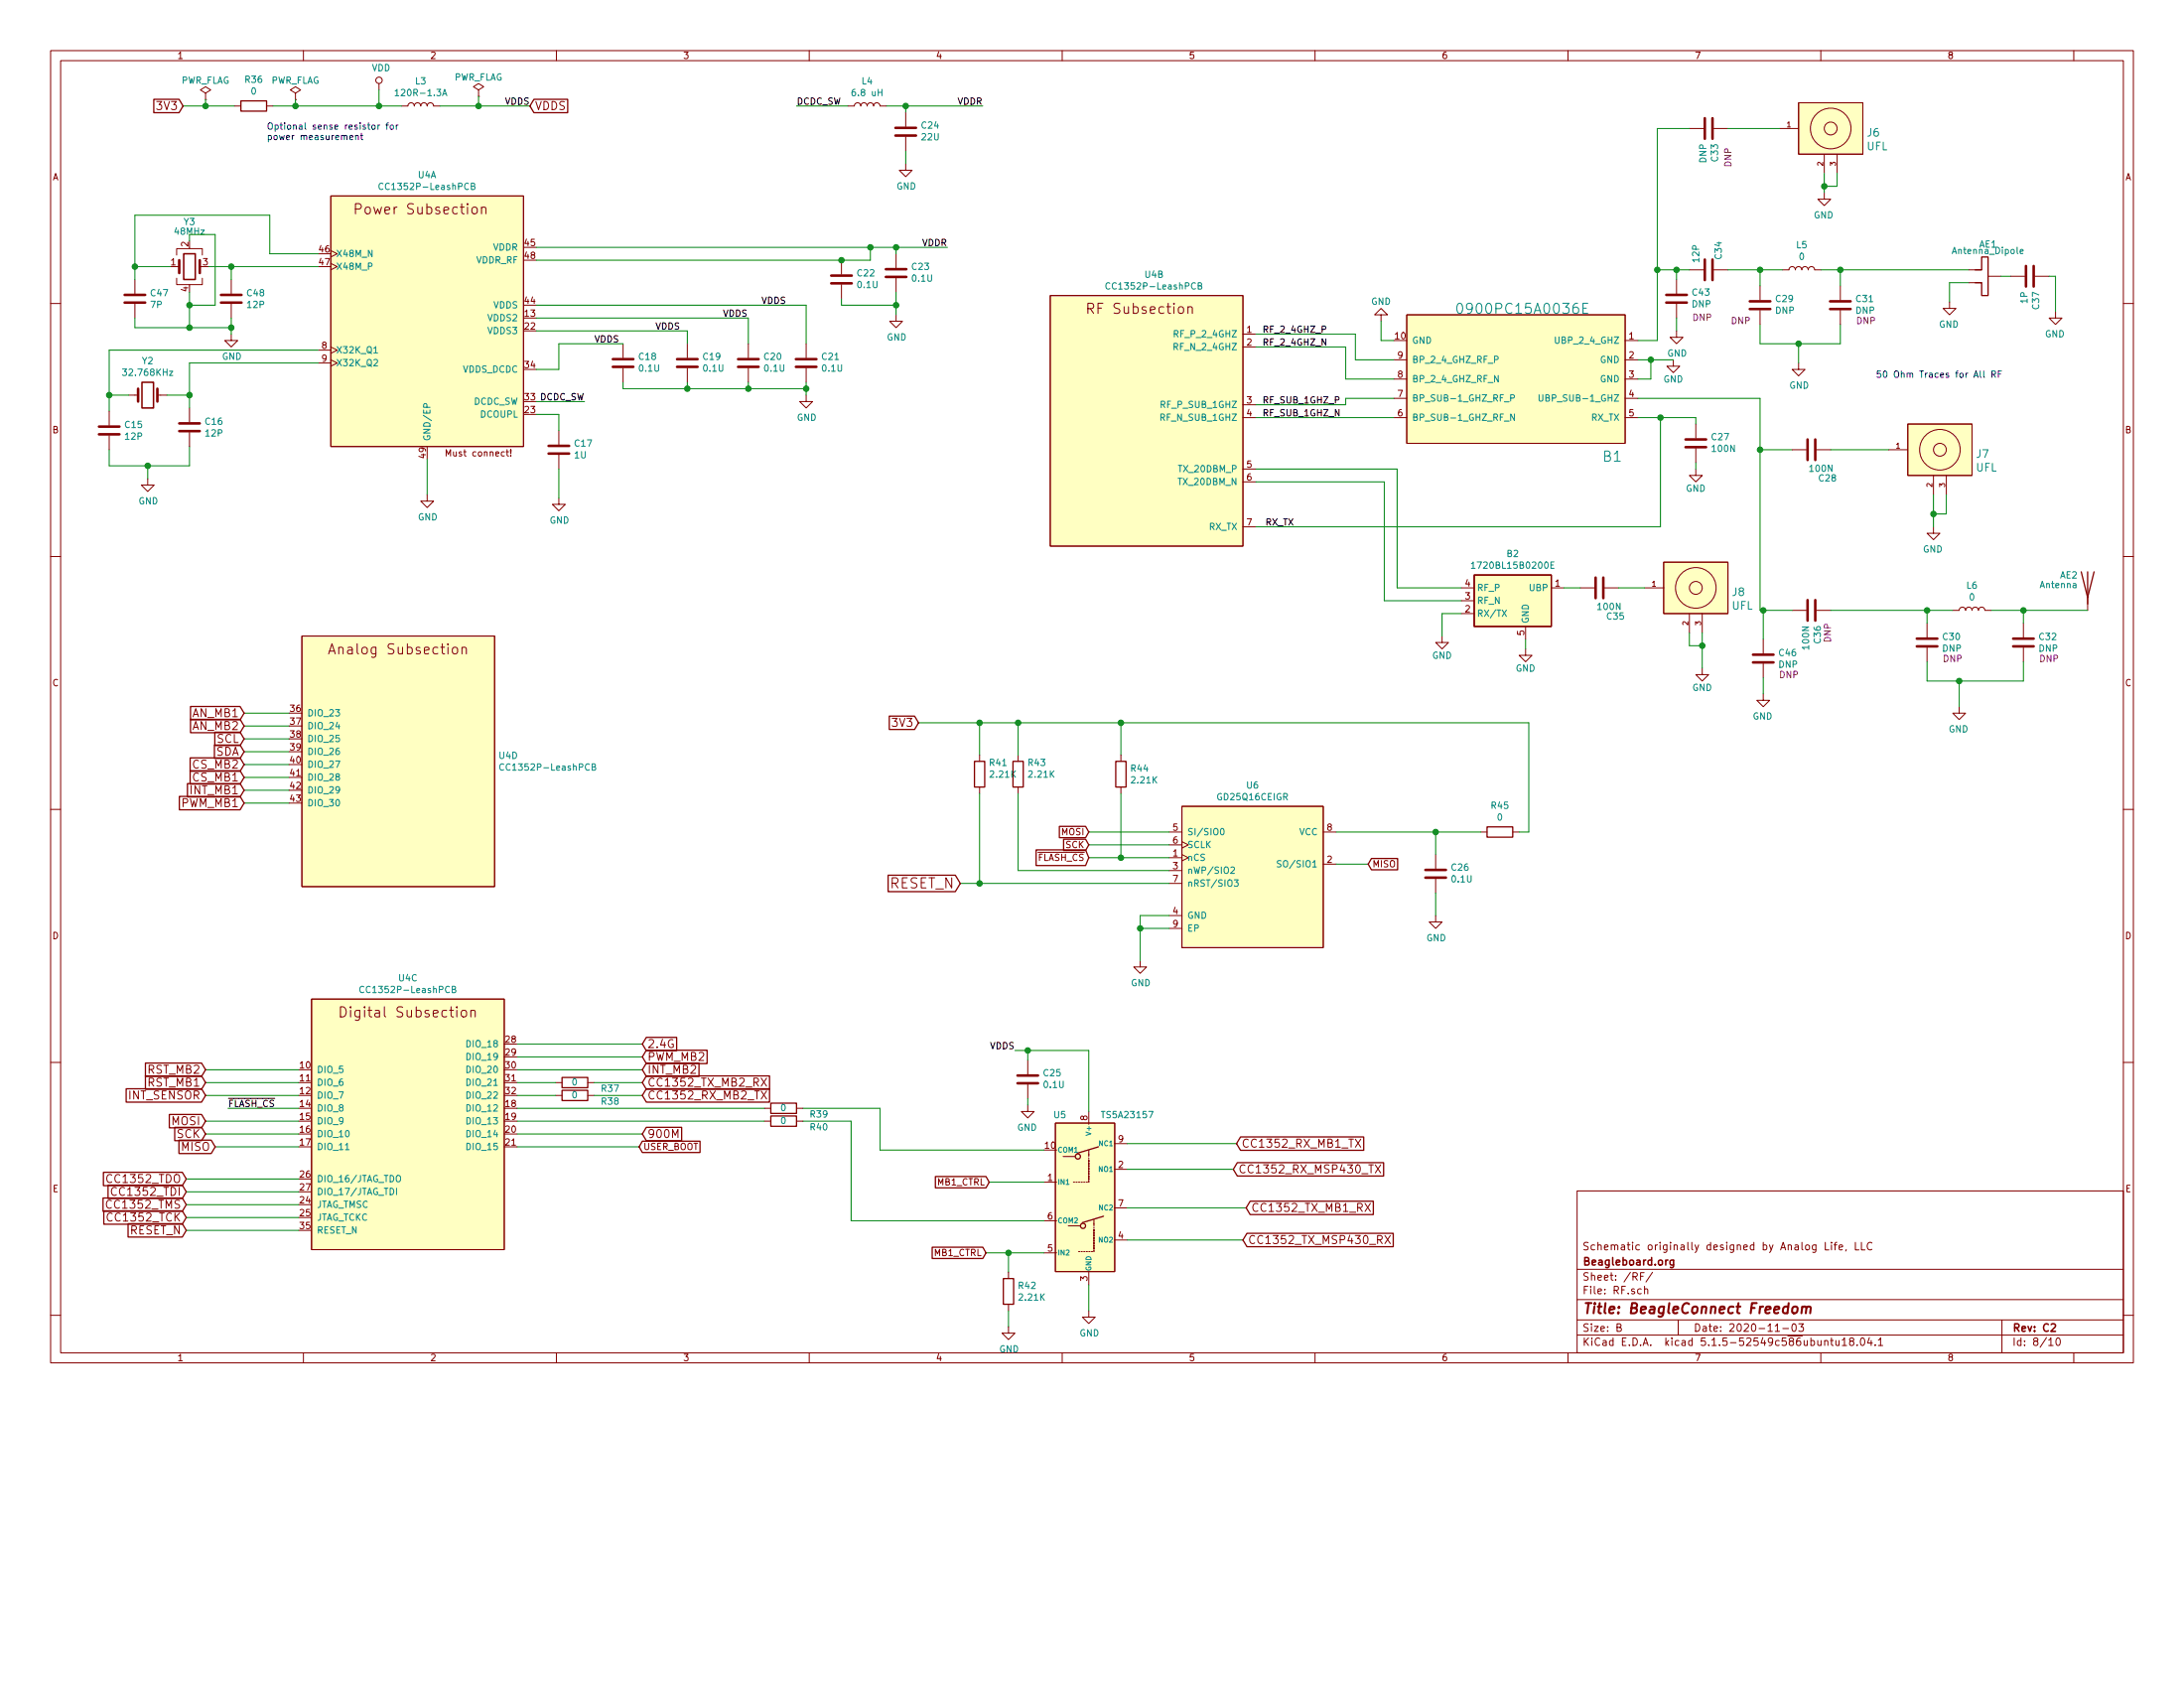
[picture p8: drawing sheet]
<svg xmlns="http://www.w3.org/2000/svg" width="279mm" height="216mm" viewBox="0 0 279 216" stroke-linecap="round" stroke-linejoin="round" font-family="sans-serif">
<g fill="none" stroke="#840000" stroke-width=".13">
<path d="M6.5 6.5h266.4v167.8h-266.4zM7.8 7.8h263.8v165.2h-263.8zM26.3 11.9l.7-.4-.7-.4-.7 .4 .7 .4v.8M26.3 12.7h.1M30 13.6h.8M34.1 13.6h.8M37.8 11.9l.7-.4-.7-.4-.7 .4 .7 .4v.8M37.8 12.7h.1M38.8 6.5v1.3M48.5 10.7v.8M51.4 13.6l.8-.1a.41 .41 0 0 1 .4-.4 .41 .41 0 0 1 .4 .5v-.1a.41 .41 0 0 1 .4-.4 .41 .41 0 0 1 .4 .5v-.1a.41 .41 0 0 1 .5-.4 .41 .41 0 0 1 .3 .5v-.1a.41 .41 0 0 1 .5-.4 .41 .41 0 0 1 .4 .5h.8M61.2 11.5l.7-.4-.7-.4-.6 .4 .6 .4v.8"/>
<path d="M61.2 12.3h.1M71.2 6.5v1.3M103.5 6.5v1.3M108.5 13.6l.8-.1a.41 .41 0 0 1 .4-.4 .41 .41 0 0 1 .4 .5v-.1a.41 .41 0 0 1 .4-.4 .41 .41 0 0 1 .4 .5v-.1a.41 .41 0 0 1 .5-.4 .41 .41 0 0 1 .4 .5v-.1a.41 .41 0 0 1 .4-.4 .41 .41 0 0 1 .4 .5h.8M115.9 14.4v1.8M115.9 17.5v1.8M135.9 6.5v1.3M168.2 6.5v1.3M200.6 6.5v1.3M216.1 16.4h1.8M219.2 16.4h1.9M227.6 16.4h2.5"/>
<path d="M230.1 13.1h8.2v6.6h-8.2zM232.9 6.5v1.3M233.4 19.7v2.5M235 19.7v2.5M265.3 6.5v1.3M6.5 38.8h1.3M17.3 35.7v1.9M17.3 38.9v1.8M22.6 35.6v.8h3.3v-.8M22.6 32.6v-.8h3.3v.8M22.6 34.1h.3M25.6 34.1h.3"/>
<path d="M29.6 35.7v1.9M29.6 38.9v1.8M42.3 25.1h24.7v32h-24.7zM42.3 32l.8 .5-.8 .4M42.3 33.7l.8 .4-.8 .4M45.5 26.7h.5a.36 .36 0 0 0 .2-.3 .36 .36 0 0 0-.2-.4h-.5v1.3M61.6 26.6l.1-.1a.32 .32 0 0 1 .5 .2v.6M61.6 26.5v.8M107.7 33.3v1.8M107.7 36.4v1.8M114.6 32.5v1.8M114.6 35.6v1.8"/>
<path d="M115.9 21v.8h.8l-.8 .8-.9-.8h.9M134.4 37.8h24.6v32.1h-24.6zM152 39.3l.2-.1 .3 .1v.8M152 39.2v.9M214.5 35.7v1.9M214.5 38.9v1.8M216.1 34.5h1.8M219.2 34.5h1.9M225.2 36.6v1.8M225.2 39.7v1.8M228 34.5h.9a.41 .41 0 0 1 .4-.4 .41 .41 0 0 1 .4 .4 .41 .41 0 0 1 .4-.4 .41 .41 0 0 1 .4 .4 .41 .41 0 0 1 .4-.4 .41 .41 0 0 1 .4 .4 .41 .41 0 0 1 .5-.4 .41 .41 0 0 1 .3 .4h.9M233.4 24.7v.8h-.8l.8 .8 .8-.8h-.8"/>
<path d="M235.4 36.6v1.8M235.4 39.7v1.8M249.4 38.6v.8h-.8l.8 .9 .8-.9h-.8M251.9 34.5h1.6M251.9 36.2h1.6M254.3 35.3h1.7M257.2 35.3h1.8M260.3 35.3h1.8M263 39.9v.8h-.9l.9 .8 .8-.8h-.8M271.6 38.8h1.3M14 52.6v1.8M14 55.7v1.8"/>
<path d="M16.4 50.5h1.3M20.1 50.5h1.3M24.2 52.2v1.8M24.2 55.3v1.8M29.6 42.7v.9h.8l-.8 .8-.8-.8h.8M40.7 44.8h1.6M40.7 46.4h1.6M42.3 44.4l.8 .4-.8 .4M42.3 46l.8 .4-.8 .4M64.8 57.8h.3M64.9 57.5v.7l.2 .1M65.3 58.2v.1"/>
<path d="M65.3 57.5v.5M71.5 55.1v1.8M71.5 58.2v1.8M79.7 44v1.8M79.7 47.1v1.8M87.9 44v1.8M87.9 47.1v1.8M95.7 44v1.8M95.7 47.1v1.8M103.1 50.5v.9h.9l-.9 .8-.8-.8h.8M103.1 44v1.8M103.1 47.1v1.8"/>
<path d="M114.6 40.3v.8h.9l-.9 .8-.8-.8h.8M159 53.4h1.7M159 42.7h1.7M159 44.4h1.7M159 51.8h1.7M159 60h1.7M176.7 40.3h.8l-.8-.9-.8 .9h.8v.8M178.3 46h1.7M178.3 48.5h1.7M178.3 50.9h1.7M178.3 53.4h1.7M180 40.3h27.9v16.4h-27.9z"/>
<path d="M207.9 43.6h1.6M207.9 46h1.6M207.9 48.5h1.6M207.9 50.9h1.6M207.9 53.4h1.6M214.1 46v.8h.8l-.8 .9-.9-.9h.9M214.5 42.3v.8h.8l-.8 .9-.8-.9h.8M216.9 60v.8h.9l-.9 .8-.8-.8h.8M216.9 54.2v1.8M216.9 57.4v1.8M229.3 57.5h1.8M230.1 46.4v.9h.8l-.8 .8-.8-.8h.8"/>
<path d="M232.4 57.5h1.8M241.6 57.5h2.5M244.1 54.2h8.2v6.6h-8.2zM6.5 71.2h1.3M18.9 61.2v.8h.8l-.8 .9-.8-.9h.8M54.6 63.3v.8h.9l-.9 .8-.8-.8h.8M71.5 63.7v.8h.8l-.8 .8-.8-.8h.8M159 61.6h1.7M159 67.4h1.7M187 75.2h1.6M187 78.5h1.6M187 76.8h1.6"/>
<path d="M198.5 75.2h1.6M202.2 75.2h1.8M205.3 75.2h1.8M210.4 75.2h2.4M212.8 71.9h8.3v6.6h-8.3zM216.1 78.5v2.4M217.8 78.5v2.4M229.3 78.1h1.8M232.4 78.1h1.8M246.5 79.7v1.8M247.4 67.4v.8h-.9l.9 .8 .8-.8h-.8M247.4 60.8v2.5"/>
<path d="M249 60.8v2.5M249.8 78.1l.8-.1a.41 .41 0 0 1 .5-.3 .41 .41 0 0 1 .4 .4v-.1a.41 .41 0 0 1 .4-.3 .41 .41 0 0 1 .4 .4v-.1a.41 .41 0 0 1 .4-.3 .41 .41 0 0 1 .4 .4v-.1a.41 .41 0 0 1 .4-.3 .41 .41 0 0 1 .4 .4h.8M258.9 79.7v1.8M267.1 76.4v1.7M271.6 71.2h1.3M38.6 81.4h24.7v32h-24.7zM42 83.6l.5-1.3 .4 1.3M42.2 83.3h.6M58 82.8h.1a.32 .32 0 0 1 .4 .2v.4a.35 .35 0 0 1-.3 .3 .35 .35 0 0 1-.3-.3v-.4zM59.1 82.9l.2-.1h.3l.1 .8M59.1 82.8v.8M125.3 96.6v.8"/>
<path d="M130.2 96.6v.8M143.4 96.6v.8M184.5 81.4v.8h.8l-.8 .8-.8-.8h.8M195.2 83v.8h.8l-.8 .8-.9-.8h.9M195.2 80.1v1.7M217.8 85.5v.8h.8l-.8 .8-.9-.8h.9M225.6 88.8v.8h-.8l.8 .8 .8-.8h-.8M225.6 81.8v1.8M225.6 84.9v1.8M246.5 82.8v1.8M250.6 90.4v.8h-.8l.8 .8 .9-.8h-.9M258.9 82.8v1.8"/>
<path d="M6.5 103.5h1.3M125.3 100.7v.8M130.2 100.7v.8M143.4 100.7v.8M149.6 109.7h1.6M149.6 111.3h1.6M149.6 117.1h1.6M149.6 106.4h1.6M149.6 108.1h1.6M149.6 113h1.6M149.6 118.7h1.6M151.2 103.1h18.1v18.1h-18.1z"/>
<path d="M151.2 109.3l.8 .4-.8 .4M151.2 107.7l.8 .4-.8 .4M169.3 110.5h1.6M169.3 106.4h1.6M183.7 117.1v.8h.8l-.8 .8-.9-.8h.9M183.7 109.3v1.8M183.7 112.4v1.8M189.4 106.4h.8M193.5 106.4h.8M271.6 103.5h1.3M6.5 135.9h1.3M39.9 127.8h24.6v32h-24.6z"/>
<path d="M43.6 128.8a.66 .66 0 0 1 .7 .6 .66 .66 0 0 1-.7 .7zM59.1 129.3l.1-.1a.35 .35 0 0 1 .5 .3v.3a.36 .36 0 0 1-.4 .3 .36 .36 0 0 1-.3-.3v-.3zM60.2 129.3h.1a.32 .32 0 0 1 .5 .1v.7M60.2 129.2v.9M71.1 138.5h.8M75.2 138.5h.8M97.4 139.5l.7 1.1M97.4 137.9l.7 1M98.1 139.5l-.7 1.1M98.1 137.9l-.7 1M131.5 135.6v1.8M131.5 138.7v1.8"/>
<path d="M145.9 122.9v.8h.8l-.8 .8-.9-.8h.9M271.6 135.9h1.3M14.2 153.6a.42 .42 0 0 0-.5 0 .42 .42 0 0 0-.1 .5 .39 .39 0 0 0 .2 .4 .39 .39 0 0 0 .4-.1M14.3 155.2a.42 .42 0 0 0-.5 0 .42 .42 0 0 0-.1 .5 .39 .39 0 0 0 .2 .4 .39 .39 0 0 0 .4 0M14.9 152a.42 .42 0 0 0-.5 0 .42 .42 0 0 0-.2 .5 .39 .39 0 0 0 .2 .3 .39 .39 0 0 0 .5 0M71.1 140.1h.8M75.2 140.1h.8M97.8 141.8h.8M97.8 143.4h.8M101.9 141.8h.8M101.9 143.4h.8M131.5 141.3v.9h-.8l.8 .8 .8-.8h-.8"/>
<path d="M133.5 151.2h1.7M133.5 156.1h1.7M135 143.6h7.6v19h-7.6zM136 147.9h1.5M136.7 156.8h1.4M137.3 151.2h.2M137.6 151.2h.2M138 151.2h.1M138.3 151.2h.2M138.6 151.2h.2M139 151.2h.1M139.3 142.2v1.6"/>
<path d="M139.3 147.1v.8M139.3 148.1v.1M139.3 148.4v.2M139.3 148.7v.2M139.3 149.1v.1M139.3 149.4v.2M139.3 149.7v.2M139.3 150.1v.1M139.3 150.4v.1M139.3 150.7v.2M139.3 151v.2M139.9 156v.8"/>
<path d="M139.9 157v.1M139.9 157.3v.2M139.9 157.6v.2M139.9 157.9v.2M139.9 158.3v.1M139.9 158.6v.2M139.9 158.9v.2M139.9 159.3v.1M139.9 159.6v.2M139.9 159.9v.2M142.6 149.6h1.6M142.6 158.6h1.6"/>
<path d="M142.6 154.5h1.6M142.6 146.3h1.6M173.4 145.7l.7 1M174.1 145.7l-.7 1M174.6 153.9l.7 1.1M175.3 153.9l-.7 1.1M175.9 149l.7 1M176.6 149l-.7 1M177.2 158l.7 1.1M177.9 158l-.7 1.1M201.8 152.3h69.8v20.7h-69.8zM233.5 158.9v1h.5"/>
<path d="M234.3 158.9v.1M234.3 159.2v.7M234.6 159.2h.4M235 158.9l-.2 .1v.9M235.3 159.6l.4-.1v-.2l-.3-.1-.1 .2v.4h.4M236.2 159.8l-.1 .2M237.4 158.9v1h.4M238.1 158.9v1h.5M239.5 159a.46 .46 0 0 0-.7 .3 .46 .46 0 0 0 .5 .6l.2-.1M6.5 168.2h1.3M38.8 173v1.3M71.2 173v1.3"/>
<path d="M103.5 173v1.3M129 169.7v.8h.8l-.8 .8-.8-.8h.8M129 162.7v.8M129 166.8v.8M133.5 160.2h1.7M135.9 173v1.3M138 160.1h.1M138.3 160.1h.2M138.6 160.1h.2M139 160.1h.1M139.3 167.6v.9h.8l-.8 .8-.8-.8h.8M139.3 162.7v1.7"/>
<path d="M139.3 160.1h.2M139.6 160.1h.2M168.2 173v1.3M200.6 173v1.3M201.8 170.8h69.8M201.8 168.8h69.8M201.8 166.2h69.8M201.8 162.3h69.8M206.9 169.8l.4-.1 .1-.1-.1-.2-.4-.1v1h.3l.2-.1v-.2l-.2-.2M209.9 163.2h.3M210.3 162.8h-.4v.9M210.4 164.9l.1-.1 .2 .1 .1 .6"/>
<path d="M210.4 164.5v1M211.4 162.7l-.8 1.3M214.7 168.8v2M227.1 170.3h.6M228.1 169.9h.7M229.4 169.4l.2-.1a.61 .61 0 0 1 0 1 .53 .53 0 0 1-.2-.9zM230.1 169.3h.6l-.3 .4 .3 .1v.4l-.2 .1-.4-.1M232.9 173v1.3M233.4 171.5h.2h.2v.6M234.2 171.5h.3M234.3 171.1v.9l.2 .1M234.9 171.5v.5l.2 .1 .2-.1"/>
<path d="M235.3 171.5v.6M235.7 171.4l.3-.3v1M235.7 172.1h.5M236.8 171.5h-.1v-.3l.1-.1 .3 .1 .1 .1-.1 .2-.4 .1-.1 .1 .1 .3 .1 .1h.2l.2-.2v-.2l-.2-.2M237.6 172v.1M238.1 171.2l.1-.1a.52 .52 0 0 1 .4 .5 .52 .52 0 0 1-.4 .5l-.1-.1-.1-.3zM239.1 171.1l-.2 .7h.6M239.4 171.5v.6M239.9 172v.1M240.3 171.4l.3-.3v1M240.3 172.1h.6M256.1 168.8v4.2"/>
<path d="M262.1 171.4l.3-.3v1M262.1 172.1h.6M263.2 171.2l.1-.1a.56 .56 0 0 1 0 1 .52 .52 0 0 1-.3-.4 .52 .52 0 0 1 .2-.5zM265.3 173v1.3M271.6 168.2h1.3"/>
<circle cx="48.5" cy="10.3" r=".41"/>
<circle cx="234.2" cy="16.4" r="2.6"/>
<circle cx="234.2" cy="16.4" r=".82"/>
<circle cx="248.2" cy="57.5" r="2.6"/>
<circle cx="248.2" cy="57.5" r=".82"/>
<circle cx="216.9" cy="75.2" r="2.6"/>
<circle cx="216.9" cy="75.2" r=".82"/>
</g>
<path d="M23.5 32.5h1.5v3.2h-1.5zM18.2 48.9h1.4v3.3h-1.4zM214.1 161.2v.8l-.2 .1h-.2M214.1 161.2h-.3l-.2 .1 .1 .4 .1 .1h.3M262.4 169.4l.4-.1 .2 .3-.6 .7h.6" fill="none" stroke="#840000" stroke-width=".2"/>
<path d="M229.4 167.2a.34 .34 0 0 1 .6 .2l-.2 .5a.33 .33 0 0 1-.3 .1 .33 .33 0 0 1-.2-.3zM230.6 167.2l.2-.1 .2 .1v.8M230.6 167.1l-.1 .9M231.1 167.3a.3 .3 0 0 1 .3-.2 .3 .3 0 0 1 .3 .2l-.1 .7" fill="none" stroke="#840000" stroke-width=".26"/>
<g fill="none" stroke="#840000" stroke-width=".33">
<path d="M114.6 16.4h2.6M114.6 17.3h2.6M218.1 15.1v2.7M219.1 15.1v2.7M15.9 38.7h2.7M15.9 37.7h2.7M22.9 33.3v1.6M25.6 33.3v1.6M28.3 38.7h2.6M28.3 37.7h2.6M106.3 35.3h2.7M106.3 36.2h2.7"/>
<path d="M113.3 34.4h2.7M113.3 35.4h2.7M213.2 38.7h2.6M213.2 37.7h2.6M218.1 33.2v2.6M219.1 33.2v2.6M223.8 38.5h2.7M223.8 39.5h2.7M234.1 38.5h2.7M234.1 39.5h2.7M259.2 34v2.7M260.2 34v2.7"/>
<path d="M12.7 55.6h2.6M12.7 54.6h2.6M17.7 49.7v1.7M20.1 49.7v1.7M22.9 55.1h2.7M22.9 54.2h2.7M70.2 57h2.6M70.2 58h2.6M78.4 45.9h2.6M78.4 46.9h2.6M86.6 45.9h2.6M86.6 46.9h2.6"/>
<path d="M94.4 45.9h2.7M94.4 46.9h2.7M101.8 45.9h2.6M101.8 46.9h2.6M215.6 56.2h2.7M215.6 57.2h2.7M231.2 56.2v2.6M232.2 56.2v2.6M204.1 73.9v2.6M205.1 73.9v2.6M231.2 76.8v2.6M232.2 76.8v2.6"/>
<path d="M224.3 84.7h2.6M224.3 83.7h2.6M245.2 82.7h2.6M245.2 81.7h2.6M257.5 82.7h2.7M257.5 81.7h2.7M182.3 111.3h2.7M182.3 112.3h2.7M130.2 137.6h2.6M130.2 138.5h2.6"/>
</g>
<g fill="#ffffc2" stroke="#ffffc2" stroke-width=".13">
<path d="M151.2 103.1h18.1v18.1h-18.1z"/>
<path d="M180 40.3h27.9v16.4h-27.9z"/>
<path d="M230.1 13.1h8.2v6.6h-8.2z"/>
<path d="M244.1 54.2h8.2v6.6h-8.2z"/>
<path d="M42.3 25.1h24.7v32h-24.7z"/>
<path d="M134.4 37.8h24.6v32.1h-24.6z"/>
<path d="M39.9 127.8h24.6v32h-24.6z"/>
<path d="M38.6 81.4h24.7v32h-24.7z"/>
<path d="M188.6 73.5h9.9v6.6h-9.9z"/>
<path d="M135 143.6h7.6v19h-7.6z"/>
<path d="M212.8 71.9h8.3v6.6h-8.3z"/>
</g>
<g fill="none" stroke="#008484" stroke-width=".13">
<path d="M50.6 11.7l.2-.3v.8M50.6 12.2h.4M56.6 12.2l.3-.8 .3 .8M56.7 12h.4M49 23.5a.36 .36 0 0 0-.5 .1 .36 .36 0 0 0 0 .4l.2 .2h.3M60.3 23.8h.3l.1-.3-.4-.1v.8h.3l.2-.2-.2-.2M142 36.2a.36 .36 0 0 0-.5 .1 .36 .36 0 0 0 0 .5l.2 .2 .3-.1M153.3 36.6l.3-.1 .1-.3h-.4v.8h.3l.2-.3-.2-.1M186.6 38.9a.3 .3 0 0 1 .5 .1 .67 .67 0 0 1-.4 1.1 .86 .86 0 0 1-.1-1.2zM202.5 39.4h.4M203.1 38.8h-.6v1.3h.6M258.4 32.2l.4-.1v-.2h-.2l-.2 .1 .1 .4h.3"/>
<path d="M21.7 47.5h.4l-.4 .5h.4M47.8 46.1l.3-.1 .2 .2-.5 .6h.5M47.8 45.1h.5M54.6 52.1l-.1-.4h-.2l-.1 .4h.8M191.2 46h.4l.1-.2-.1-.2h-.4v.8M193.3 50.9h.4v-.1v-.2l-.4-.1v.8M193.7 53v.8l-.4-.8v.8M196.9 50.5v.7l.2 .1h.2l.1-.1v-.7M188.2 72.1l.3-.2v.8M188.2 72.7h.5M192.2 78l.5 .8M192.7 78l-.5 .8"/>
<path d="M198.4 72.3h.3M198.8 71.9h-.4v.8h.4M64.4 97.8a.36 .36 0 0 0-.4 0 .36 .36 0 0 0 0 .5l.2 .2 .2-.1M75.8 98.1h.3v-.3l-.3-.1v.8h.3l.1-.3-.2-.1M156.2 106h.1a.44 .44 0 0 1 .3 .4 .44 .44 0 0 1-.3 .4l-.1-.1-.1-.2zM157.5 111l.3-.1 .1 .2-.5 .6h.5M157.9 112.5h.5l-.3 .3 .3 .1v.3l-.2 .2-.3-.1M163.9 110.1h-.3h-.2v.2l.1 .1 .3 .1 .1 .2-.2 .2h-.3M46.5 126.2a.36 .36 0 0 0-.4 .1 .36 .36 0 0 0 0 .5l.2 .2 .2-.1M57.9 126.5h.3v-.3l-.3-.1v.9h.3l.1-.3-.2-.2M44.2 147h.5M50.7 152v.8"/>
<path d="M50.8 150.4l.1-.1a.31 .31 0 0 1 .3 .3v.4l-.2 .2-.2-.1a.6 .6 0 0 1 0-.7z"/>
</g>
<g fill="none" stroke="#840000" stroke-width=".16">
<path d="M19.7 12.7h3.2l.5 .9-.5 .8h-3.2zM30.8 12.9h3.3v1.3h-3.3zM68.3 12.7h4.3v1.7h-4.3l-.5-.8zM252.7 34.5h.8v-1.6h.8v4.9h-.8v-1.6h-.8M188.6 73.5h9.9v6.6h-9.9zM266.3 73.1l.8 3.3 .8-3.3M267.1 73.1v4.1M24.3 98.6h6.4l.5 .8-.5 .9h-6.4zM24.3 96.9h6.4l.5 .9-.5 .8h-6.4zM24.4 92h6.3l.5 .9-.5 .8h-6.3zM24.4 90.4h6.3l.5 .8-.5 .9h-6.3zM27.4 95.3h3.3l.5 .8-.5 .9h-3.3z"/>
<path d="M27.5 93.6h3.2l.5 .9-.5 .9h-3.2zM113.8 91.6h3.2l.5 .8-.5 .9h-3.2zM124.7 97.4h1.3v3.3h-1.3zM129.6 97.4h1.3v3.3h-1.3zM142.7 97.4h1.4v3.3h-1.4zM22.9 101.9h7.8l.5 .8-.5 .9h-7.8zM24 100.2h6.7l.5 .9-.5 .8h-6.7zM113.6 111.9h8.6l.7 1.1-.7 1h-8.6zM132.6 108.7h6.3l.4 1-.4 1h-6.3zM135.5 105.7h3.4l.4 .7-.4 .7h-3.4zM136.1 107.3h2.8l.4 .8-.4 .7h-2.8zM175.4 109.8h3.4v1.5h-3.4l-.4-.8z"/>
<path d="M190.2 105.8h3.3v1.3h-3.3zM16.1 139.3h9.7l.5 .8-.5 .9h-9.7zM18.6 136h7.2l.5 .8-.5 .9h-7.2zM18.6 137.6h7.2l.5 .9-.5 .8h-7.2zM71.9 139.5h3.3v1.3h-3.3zM71.9 137.8h3.3v1.3h-3.3zM82.7 136h6.7v1.7h-6.7l-.5-.9zM82.7 134.3h7.8v1.7h-7.8l-.5-.8zM82.7 139.3h15.7v1.7h-15.7l-.5-.9zM82.7 137.6h15.7v1.7h-15.7l-.5-.8zM82.7 132.7h3.9v1.7h-3.9l-.5-.9zM13.2 153.2h10.1l.5 .9-.5 .8h-10.1z"/>
<path d="M13.2 149.9h10.1l.5 .9-.5 .8h-10.1zM13.3 154.9h10l.5 .8-.5 .9h-10zM13.8 151.6h9.5l.5 .8-.5 .9h-9.5zM16.4 156.5h6.9l.5 .9-.5 .8h-6.9zM21.7 142.5h4.1l.5 .9-.5 .9h-4.1zM22.4 144.2h3.4l.5 .8-.5 .9h-3.4zM22.9 145.8h4.1l.5 .9-.5 .8h-4.1zM82.2 146h7.4v1.4h-7.4l-.4-.7zM82.7 144.2h4.5v1.7h-4.5l-.5-.9zM98.6 141.1h3.3v1.3h-3.3zM98.6 142.7h3.3v1.4h-3.3zM119.3 159.5h6.4l.4 .7-.4 .8h-6.4z"/>
<path d="M119.7 150.5h6.4l.5 .7-.5 .7h-6.4zM140.5 146.7l-2.7 .8M141.2 155.6l-2.7 .8M158.3 148.7h18.7v1.7h-18.7l-.5-.8zM158.7 145.4h15.8v1.7h-15.8l-.5-.8zM159.5 157.7h18.7v1.8h-18.7l-.5-.9zM159.9 153.6h15.8v1.7h-15.8l-.5-.8zM128.4 163.5h1.3v3.3h-1.3z"/>
<circle cx="137.9" cy="147.9" r=".33"/>
<circle cx="138.5" cy="156.8" r=".33"/>
</g>
<g fill="none" stroke="#008400" stroke-width=".13">
<path d="M23.4 13.6h6.6M26.3 12.7v.9M34.9 13.6h16.5M37.8 12.7v.9M48.5 11.5v2.1M56.3 13.6h11.5M61.2 12.3v1.3M101.9 13.6h6.6M113.4 13.6h12.3M115.9 13.6v.8M115.9 19.3v1.7M216.1 16.4h-4.1v27.2h-2.5"/>
<path d="M221.1 16.4h6.5M17.3 34.1h4.5M24.2 30.8v-.8h3.3v9h-3.3M24.2 37.4v4.5M26.7 34.1h14M29.6 34.1v1.6M40.7 32.5h-6.2v-5h-17.2v8.2M68.6 39h34.5v5M68.6 31.6h52.6M107.7 38.2v.8h6.9M111.3 31.6v1.7h-42.7M114.6 31.6v.9"/>
<path d="M114.6 37.4v2.9M212 34.5h4.1M214.5 34.5v1.2M221.1 34.5h6.9M225.2 34.5v2.1M233 34.5h18.9M233.4 22.2v2.5M235 22.2v1.6h-1.6M235.4 34.5v2.1M251.9 36.2h-2.5v2.4M256 35.3h1.2M262.1 35.3h.9v4.6"/>
<path d="M14 50.5h2.4M17.3 40.7v1.2h12.3M18.9 59.6v1.6M21.4 50.5h2.8M24.2 57.1v2.5h-10.2v-2.1M29.6 40.7v2M40.7 46.4h-16.5v5.8M40.7 44.8h-26.7v7.8M54.6 58.8v4.5M68.6 53h2.9v2.1M68.6 42.3h19.3v1.7M68.6 40.7h27.1v3.3"/>
<path d="M68.6 51.4h6.2M71.5 60v3.7M79.7 44h-8.2v3.3h-2.9M79.7 48.9v.8h23.4M87.9 48.9v.8M95.7 48.9v.8M103.1 48.9v1.6M160.7 53.4h17.6M160.7 60h18v15.2h8.3M160.7 44.4h11.5v4.1h6.1M160.7 42.7h12.7v3.3h4.9M176.7 41.1v2.5h1.6"/>
<path d="M178.3 50.9h-6.1v.9h-11.5M209.5 53.4h7.4v.8M209.5 50.9h15.7v27.2h4.1M209.5 46h4.6M211.2 46v2.5h-1.7M212.4 53.4v14h-51.7M214.5 40.7v1.6M216.9 59.2v.8M225.2 57.5h4.1M225.2 41.5v2.5h10.2v-2.5M230.1 44v2.4M234.2 57.5h7.4"/>
<path d="M160.7 61.6h16.4v15.2h9.9M187 78.5h-2.5v2.9M200.1 75.2h2.1M207.1 75.2h3.3M225.6 78.1v3.7M234.2 78.1h15.6M246.5 78.1v1.6M247.4 63.3v4.1M249 63.3v2.4h-1.6M254.7 78.1h12.4M258.9 78.1v1.6M31.2 92.9h5.8"/>
<path d="M31.2 91.2h5.8M31.2 94.5h5.8M31.2 96.1h5.8M31.2 97.8h5.8M31.2 99.4h5.8M117.5 92.4h78.1v14h-1.3M125.3 92.4v4.2M130.2 92.4v4.2M143.4 92.4v4.2M195.2 81.8v1.2M216.1 80.9v1.7h1.7M217.8 80.9v4.6"/>
<path d="M225.6 86.7v2.1M246.5 84.6v2.5h12.4v-2.5M250.6 87.1v3.3M31.2 101.1h5.8M31.2 102.7h5.8M122.9 113h26.7M125.3 101.5v11.5M130.2 101.5v9.8h19.4M139.3 109.7h10.3M139.3 108.1h10.3M139.3 106.4h10.3M143.4 101.5v8.2"/>
<path d="M145.9 118.7h3.7M149.6 117.1h-3.7v5.8M170.9 106.4h18.5M170.9 110.5h4.1M183.7 106.4v2.9M183.7 114.2v2.9M26.3 138.5h11.9M26.3 136.8h11.9M66.2 138.5h4.9M66.2 133.5h16M66.2 135.2h16M66.2 136.8h16"/>
<path d="M76 138.5h6.2M129.8 134.4h9.5v7.8M131.5 134.4v1.2M23.8 155.7h14.4M23.8 154.1h14.4M23.8 152.4h14.4M23.8 150.8h14.4M23.8 157.4h14.4M26.3 145h11.9M26.3 143.4h11.9M26.3 140.1h11.9M27.5 146.7h10.7"/>
<path d="M29.2 141.8h9M66.2 145h16M66.2 146.7h15.6M66.2 143.4h31.6M66.2 141.8h31.6M66.2 140.1h4.9M76 140.1h6.2M102.7 143.4h6.2v12.7h24.6M102.7 141.8h9.9v5.3h20.9M126.6 151.2h6.9M131.5 140.5v.8M144.2 154.5h15.2"/>
<path d="M144.2 146.3h14M144.2 149.6h13.6M144.2 158.6h14.8M126.1 160.2h7.4M129 160.2v2.5M129 167.6v2.1M139.3 164.4v3.2"/>
</g>
<g fill="none" stroke="#0000c2" stroke-width=".13">
<path d="M44.8 17.6l.3-.1v-.1l-.2-.1-.1 .1v.4h.3M45.5 17.4h.3v.5M45.5 17.3v.6M46.1 17.3h.3M46.2 17v.8l.2 .1M47.6 16l.4 .1-.1 .4h-.2l-.1-.1zM48.4 16v.5M48.6 16l-.2 .1M49.4 16h.3M49.7 15.7l-.2 .1v.7M50 16h.2l.1 .1v.3l-.1 .1-.3-.1zM50.7 16v.5"/>
<path d="M50.9 16l-.2 .1M253.3 47.4v.8l.2 .1M253.8 47.4v.8l.1 .1M254.8 47.9l.4-.1 .1-.3-.5-.1v.9M255 47.9l.3 .4M255.7 47.8h.2M256 47.4h-.3v.9"/>
</g>
<g fill="#008400" stroke="#008400" stroke-width=".16">
<circle cx="29.6" cy="41.9" r=".33"/>
<circle cx="114.6" cy="39" r=".33"/>
<circle cx="250.6" cy="87.1" r=".33"/>
<circle cx="235.4" cy="34.5" r=".33"/>
<circle cx="24.2" cy="41.9" r=".33"/>
<circle cx="24.2" cy="39" r=".33"/>
<circle cx="258.9" cy="78.1" r=".33"/>
<circle cx="211.2" cy="46" r=".33"/>
<circle cx="129" cy="160.2" r=".33"/>
<circle cx="230.1" cy="44" r=".33"/>
<circle cx="125.3" cy="113" r=".33"/>
<circle cx="17.3" cy="34.1" r=".33"/>
<circle cx="29.6" cy="34.1" r=".33"/>
<circle cx="143.4" cy="92.4" r=".33"/>
<circle cx="145.9" cy="118.7" r=".33"/>
<circle cx="131.5" cy="134.4" r=".33"/>
<circle cx="125.3" cy="92.4" r=".33"/>
<circle cx="18.9" cy="59.6" r=".33"/>
<circle cx="225.2" cy="57.5" r=".33"/>
<circle cx="14" cy="50.5" r=".33"/>
<circle cx="24.2" cy="50.5" r=".33"/>
<circle cx="246.5" cy="78.1" r=".33"/>
<circle cx="225.2" cy="34.5" r=".33"/>
<circle cx="212" cy="34.5" r=".33"/>
<circle cx="61.2" cy="13.6" r=".33"/>
<circle cx="233.4" cy="23.8" r=".33"/>
<circle cx="48.5" cy="13.6" r=".33"/>
<circle cx="183.7" cy="106.4" r=".33"/>
<circle cx="37.8" cy="13.6" r=".33"/>
<circle cx="247.4" cy="65.7" r=".33"/>
<circle cx="214.5" cy="34.5" r=".33"/>
<circle cx="87.9" cy="49.7" r=".33"/>
<circle cx="26.3" cy="13.6" r=".33"/>
<circle cx="95.7" cy="49.7" r=".33"/>
<circle cx="143.4" cy="109.7" r=".33"/>
<circle cx="130.2" cy="92.4" r=".33"/>
<circle cx="103.1" cy="49.7" r=".33"/>
<circle cx="111.3" cy="31.6" r=".33"/>
<circle cx="107.7" cy="33.3" r=".33"/>
<circle cx="212.4" cy="53.4" r=".33"/>
<circle cx="114.6" cy="31.6" r=".33"/>
<circle cx="217.8" cy="82.6" r=".33"/>
<circle cx="225.6" cy="78.1" r=".33"/>
<circle cx="115.9" cy="13.6" r=".33"/>
</g>
<g font-size="1.8" fill="#840000">
<text x="46" y="27.4">Power Subsection</text>
<text x="139.5" y="40.2">RF Subsection</text>
<text x="42.8" y="83.7">Analog Subsection</text>
<text x="113.8" y="113.6">RESET_N</text>
<text x="44.3" y="130.1">Digital Subsection</text>
<text x="202.4" y="168">Title: BeagleConnect Freedom</text>
</g>
<g font-size="1.8" fill="#008484">
<text x="187.2" y="40.2">0900PC15A0036E</text>
<text x="205.1" y="59.1">B1</text>
</g>
<g font-size="1.4" fill="#840000">
<text x="20.2" y="14.1">3V3</text>
<text x="68.4" y="14.1">VDDS</text>
<text x="24.7" y="93.4">AN_MB2</text>
<text x="24.7" y="91.7">AN_MB1</text>
<text x="27.7" y="95">SCL</text>
<text x="114.3" y="93">3V3</text>
<text x="24.5" y="101.6">INT_MB1</text>
<text x="24.8" y="99.9">CS_MB1</text>
<text x="24.8" y="98.3">CS_MB2</text>
<text x="27.6" y="96.7">SDA</text>
<text x="23.3" y="103.2">PWM_MB1</text>
<text x="18.9" y="137.3">RST_MB2</text>
<text x="82.8" y="137.3">INT_MB2</text>
<text x="82.8" y="135.7">PWM_MB2</text>
<text x="82.8" y="134">2.4G</text>
<text x="16.5" y="140.6">INT_SENSOR</text>
<text x="18.9" y="139">RST_MB1</text>
<text x="22" y="143.9">MOSI</text>
<text x="82.8" y="140.6">CC1352_RX_MB2_TX</text>
<text x="82.8" y="139">CC1352_TX_MB2_RX</text>
<text x="22.6" y="145.6">SCK</text>
<text x="23.2" y="147.2">MISO</text>
<text x="82.8" y="145.6">900M</text>
<text x="158.8" y="146.8">CC1352_RX_MB1_TX</text>
<text x="14.1" y="154.6">CC1352_TMS</text>
<text x="14.1" y="151.3">CC1352_TDO</text>
<text x="14.8" y="152.9">CC1352_TDI</text>
<text x="158.4" y="150.1">CC1352_RX_MSP430_TX</text>
<text x="160" y="155">CC1352_TX_MB1_RX</text>
<text x="14.2" y="156.2">CC1352_TCK</text>
<text x="16.6" y="157.9">RESET_N</text>
<text x="159.6" y="159.1">CC1352_TX_MSP430_RX</text>
<text x="202.4" y="161.9">Beagleboard.org</text>
<text x="202.4" y="159.9">Schematic originally designed by Analog Life, LLC</text>
<text x="202.4" y="165.5">File: RF.sch</text>
<text x="202.4" y="163.8">Sheet: /RF/</text>
<text x="202.4" y="172.1">KiCad E.D.A. kicad 5.1.5-52549c586ubuntu18.04.1</text>
<text x="202.4" y="170.3">Size: B</text>
<text x="216.6" y="170.3">Date: 2020-11-03</text>
<text x="257.4" y="170.3">Rev: C2</text>
<text x="257.4" y="172.1">Id: 8/10</text>
</g>
<g font-size="1.4" fill="#008484">
<text x="238.9" y="17.5">J6</text>
<text x="238.8" y="19.2">UFL</text>
<text x="252.9" y="58.6">J7</text>
<text x="252.8" y="60.3">UFL</text>
<text x="221.6" y="78">UFL</text>
<text x="221.6" y="76.2">J8</text>
</g>
<g font-size="1.2" fill="#840000">
<text x="22.6" y="7.5">1</text>
<text x="55" y="7.5">2</text>
<text x="87.4" y="7.5">3</text>
<text x="119.7" y="7.5">4</text>
<text x="152.1" y="7.5">5</text>
<text x="184.4" y="7.5">6</text>
<text x="216.8" y="7.5">7</text>
<text x="249.1" y="7.5">8</text>
<text x="6.7" y="23.1">A</text>
<text x="271.9" y="23.1">A</text>
<text x="6.7" y="55.4">B</text>
<text x="271.9" y="55.4">B</text>
<text x="6.7" y="87.8">C</text>
<text x="271.9" y="87.8">C</text>
<text x="6.7" y="120.1">D</text>
<text x="271.9" y="120.1">D</text>
<text x="6.7" y="152.5">E</text>
<text x="271.9" y="152.5">E</text>
<text x="22.6" y="174.1">1</text>
<text x="55" y="174.1">2</text>
<text x="87.4" y="174.1">3</text>
<text x="119.7" y="174.1">4</text>
<text x="152.1" y="174.1">5</text>
<text x="184.4" y="174.1">6</text>
<text x="216.8" y="174.1">7</text>
<text x="249.1" y="174.1">8</text>
</g>
<g font-size="1.1" fill="#008484">
<text x="23.1" y="10.7">PWR_FLAG</text>
<text x="31.4" y="10.6">R36</text>
<text x="34.6" y="10.7">PWR_FLAG</text>
<text x="47.6" y="9.1">VDD</text>
<text x="53.2" y="10.8">L3</text>
<text x="58" y="10.3">PWR_FLAG</text>
<text x="110.3" y="10.8">L4</text>
<text x="32.1" y="12.1">0</text>
<text x="51.1" y="12.3">120R-1.3A</text>
<text x="109.2" y="12.3">6.8 uH</text>
<text x="117.9" y="16.5">C24</text>
<text x="118" y="17.9">22U</text>
<text x="53.5" y="22.8">U4A</text>
<text x="218.3" y="20.8" transform="rotate(-90 218.3 20.8)">DNP</text>
<text x="219.8" y="20.6" transform="rotate(-90 219.8 20.6)">C33</text>
<text x="23.6" y="28.8">Y3</text>
<text x="49.1" y="24.3">CC1352P-LeashPCB</text>
<text x="114.7" y="24.2">GND</text>
<text x="232" y="27.9">GND</text>
<text x="22.4" y="30">48MHz</text>
<text x="43" y="32.9">X48M_N</text>
<text x="43" y="34.5">X48M_P</text>
<text x="60.9" y="33.7">VDDR_RF</text>
<text x="63.1" y="32">VDDR</text>
<text x="109.7" y="35.4">C22</text>
<text x="116.7" y="34.5">C23</text>
<text x="146.5" y="35.5">U4B</text>
<text x="217.4" y="33.5" transform="rotate(-90 217.4 33.5)">12P</text>
<text x="220.3" y="33.1" transform="rotate(-90 220.3 33.1)">C34</text>
<text x="229.8" y="31.8">L5</text>
<text x="230.2" y="33.2">0</text>
<text x="250" y="32.5">Antenna_Dipole</text>
<text x="253.2" y="31.7">AE1</text>
<text x="19.3" y="39.4">7P</text>
<text x="19.3" y="37.9">C47</text>
<text x="31.7" y="37.9">C48</text>
<text x="31.7" y="39.4">12P</text>
<text x="62.5" y="41.1">VDDS2</text>
<text x="63.1" y="39.4">VDDS</text>
<text x="109.8" y="36.8">0.1U</text>
<text x="116.8" y="36">0.1U</text>
<text x="142.1" y="37">CC1352P-LeashPCB</text>
<text x="175.4" y="39">GND</text>
<text x="216.5" y="39.3">DNP</text>
<text x="216.6" y="37.8">C43</text>
<text x="227.2" y="40.1">DNP</text>
<text x="227.2" y="38.6">C29</text>
<text x="237.4" y="40.1">DNP</text>
<text x="237.5" y="38.6">C31</text>
<text x="248.1" y="41.9">GND</text>
<text x="259.4" y="38.8" transform="rotate(-90 259.4 38.8)">1P</text>
<text x="260.9" y="39.5" transform="rotate(-90 260.9 39.5)">C37</text>
<text x="18.2" y="46.6">Y2</text>
<text x="28.4" y="46">GND</text>
<text x="43" y="45.2">X32K_Q1</text>
<text x="43" y="46.8">X32K_Q2</text>
<text x="59.2" y="47.7">VDDS_DCDC</text>
<text x="62.5" y="42.7">VDDS3</text>
<text x="81.8" y="46">C18</text>
<text x="81.8" y="47.5">0.1U</text>
<text x="90" y="46">C19</text>
<text x="90.1" y="47.5">0.1U</text>
<text x="97.8" y="46">C20</text>
<text x="97.9" y="47.5">0.1U</text>
<text x="105.2" y="46">C21</text>
<text x="105.3" y="47.5">0.1U</text>
<text x="113.5" y="43.6">GND</text>
<text x="150.4" y="44.8">RF_N_2_4GHZ</text>
<text x="150.5" y="43.1">RF_P_2_4GHZ</text>
<text x="180.6" y="44">GND</text>
<text x="180.6" y="46.4">BP_2_4_GHZ_RF_P</text>
<text x="199.2" y="44">UBP_2_4_GHZ</text>
<text x="204.7" y="46.4">GND</text>
<text x="213.3" y="45.6">GND</text>
<text x="261.6" y="43.1">GND</text>
<text x="16" y="48.1">32.768KHz</text>
<text x="60.5" y="51.8">DCDC_SW</text>
<text x="61.5" y="53.4">DCOUPL</text>
<text x="101.9" y="53.8">GND</text>
<text x="148.6" y="53.8">RF_N_SUB_1GHZ</text>
<text x="148.7" y="52.2">RF_P_SUB_1GHZ</text>
<text x="180.6" y="53.8">BP_SUB-1_GHZ_RF_N</text>
<text x="180.6" y="51.4">BP_SUB-1_GHZ_RF_P</text>
<text x="180.6" y="48.9">BP_2_4_GHZ_RF_N</text>
<text x="197.7" y="51.4">UBP_SUB-1_GHZ</text>
<text x="203.6" y="53.8">RX_TX</text>
<text x="204.7" y="48.9">GND</text>
<text x="212.8" y="48.9">GND</text>
<text x="228.9" y="49.7">GND</text>
<text x="16" y="54.7">C15</text>
<text x="16.1" y="56.2">12P</text>
<text x="26.3" y="54.3">C16</text>
<text x="26.3" y="55.8">12P</text>
<text x="55.1" y="56.5" transform="rotate(-90 55.1 56.5)">GND/EP</text>
<text x="73.5" y="58.6">1U</text>
<text x="73.6" y="57.1">C17</text>
<text x="219" y="56.3">C27</text>
<text x="219.1" y="57.8">100N</text>
<text x="17.7" y="64.5">GND</text>
<text x="150.9" y="62">TX_20DBM_N</text>
<text x="151" y="60.4">TX_20DBM_P</text>
<text x="215.7" y="62.9">GND</text>
<text x="231.6" y="60.4">100N</text>
<text x="232.7" y="61.6">C28</text>
<text x="53.5" y="66.6">GND</text>
<text x="70.3" y="67">GND</text>
<text x="154.7" y="67.8">RX_TX</text>
<text x="192.8" y="71.2">B2</text>
<text x="246" y="70.7">GND</text>
<text x="188.8" y="72.7">1720BL15B0200E</text>
<text x="188.9" y="77.2">RF_N</text>
<text x="188.9" y="75.6">RF_P</text>
<text x="195.7" y="75.6">UBP</text>
<text x="251.6" y="75.3">L6</text>
<text x="252" y="76.8">0</text>
<text x="261.1" y="75.2">Antenna</text>
<text x="263.6" y="74">AE2</text>
<text x="188.9" y="78.9">RX/TX</text>
<text x="195.6" y="79.8" transform="rotate(-90 195.6 79.8)">GND</text>
<text x="204.5" y="78">100N</text>
<text x="205.6" y="79.3">C35</text>
<text x="227.6" y="83.9">C46</text>
<text x="231.4" y="83" transform="rotate(-90 231.4 83)">100N</text>
<text x="232.9" y="82.2" transform="rotate(-90 232.9 82.2)">C36</text>
<text x="248.5" y="83.4">DNP</text>
<text x="248.6" y="81.9">C30</text>
<text x="260.8" y="83.4">DNP</text>
<text x="260.9" y="81.9">C32</text>
<text x="183.2" y="84.3">GND</text>
<text x="193.9" y="85.9">GND</text>
<text x="216.5" y="88.4">GND</text>
<text x="227.6" y="85.4">DNP</text>
<text x="39.3" y="91.6">DIO_23</text>
<text x="39.3" y="93.3">DIO_24</text>
<text x="39.3" y="94.9">DIO_25</text>
<text x="224.2" y="92">GND</text>
<text x="249.3" y="93.7">GND</text>
<text x="39.3" y="96.6">DIO_26</text>
<text x="39.3" y="98.2">DIO_27</text>
<text x="39.3" y="99.8">DIO_28</text>
<text x="39.3" y="101.5">DIO_29</text>
<text x="63.9" y="97.1">U4D</text>
<text x="64.6" y="98.6">CC1352P-LeashPCB</text>
<text x="126.7" y="98">R41</text>
<text x="126.8" y="99.5">2.21K</text>
<text x="131.6" y="98">R43</text>
<text x="131.7" y="99.5">2.21K</text>
<text x="144.7" y="98.7">R44</text>
<text x="144.8" y="100.2">2.21K</text>
<text x="159.5" y="100.9">U6</text>
<text x="39.3" y="103.1">DIO_30</text>
<text x="151.9" y="106.8">SI/SIO0</text>
<text x="155.9" y="102.4">GD25Q16CEIGR</text>
<text x="166.2" y="106.8">VCC</text>
<text x="190.8" y="103.5">R45</text>
<text x="191.6" y="105">0</text>
<text x="151.9" y="110.1">nCS</text>
<text x="151.9" y="111.8">nWP/SIO2</text>
<text x="151.9" y="108.5">SCLK</text>
<text x="151.9" y="113.4">nRST/SIO3</text>
<text x="164" y="110.9">SO/SIO1</text>
<text x="185.7" y="111.4">C26</text>
<text x="185.8" y="112.9">0.1U</text>
<text x="151.9" y="117.5">GND</text>
<text x="151.9" y="119.2">EP</text>
<text x="51" y="125.5">U4C</text>
<text x="182.5" y="120.4">GND</text>
<text x="46.7" y="127">CC1352P-LeashPCB</text>
<text x="144.7" y="126.1">GND</text>
<text x="40.5" y="137.2">DIO_5</text>
<text x="59.9" y="133.9">DIO_18</text>
<text x="59.9" y="135.6">DIO_19</text>
<text x="59.9" y="137.2">DIO_20</text>
<text x="133.6" y="137.7">C25</text>
<text x="40.5" y="138.9">DIO_6</text>
<text x="40.5" y="140.5">DIO_7</text>
<text x="40.5" y="142.2">DIO_8</text>
<text x="40.5" y="143.8">DIO_9</text>
<text x="59.9" y="142.2">DIO_12</text>
<text x="59.9" y="143.8">DIO_13</text>
<text x="59.9" y="138.9">DIO_21</text>
<text x="59.9" y="140.5">DIO_22</text>
<text x="73.2" y="140.5">0</text>
<text x="73.2" y="138.8">0</text>
<text x="77" y="141.3">R38</text>
<text x="77" y="139.7">R37</text>
<text x="99.9" y="142.1">0</text>
<text x="99.9" y="143.8">0</text>
<text x="103.7" y="142.9">R39</text>
<text x="133.6" y="139.2">0.1U</text>
<text x="134.9" y="143">U5</text>
<text x="141.2" y="143">TS5A23157</text>
<text x="40.5" y="145.5">DIO_10</text>
<text x="40.5" y="147.1">DIO_11</text>
<text x="59.9" y="145.5">DIO_14</text>
<text x="59.9" y="147.1">DIO_15</text>
<text x="103.7" y="144.6">R40</text>
<text x="130.1" y="144.6">GND</text>
<text x="40.5" y="154.5">JTAG_TMSC</text>
<text x="40.5" y="151.2">DIO_16/JTAG_TDO</text>
<text x="40.5" y="152.8">DIO_17/JTAG_TDI</text>
<text x="40.5" y="156.1">JTAG_TCKC</text>
<text x="40.5" y="157.8">RESET_N</text>
<text x="130.3" y="164.9">R42</text>
<text x="130.5" y="166.4">2.21K</text>
<text x="127.8" y="173">GND</text>
<text x="138.1" y="170.9">GND</text>
</g>
<g font-size="1.1" fill="#0000c2">
<text x="34.1" y="16.6">Optional sense resistor for</text>
<text x="34.1" y="17.9">power measurement</text>
<text x="240" y="48.3">50 Ohm Traces for All RF</text>
</g>
<g font-size="1.1">
<text x="64.6" y="13.4">VDDS</text>
<text x="101.9" y="13.4">DCDC_SW</text>
<text x="122.5" y="13.4">VDDR</text>
<text x="118" y="31.5">VDDR</text>
<text x="92.4" y="40.5">VDDS</text>
<text x="97.4" y="38.9">VDDS</text>
<text x="76" y="43.8">VDDS</text>
<text x="83.8" y="42.2">VDDS</text>
<text x="161.5" y="42.6">RF_2_4GHZ_P</text>
<text x="161.5" y="44.2">RF_2_4GHZ_N</text>
<text x="67.2" y="51.2">33 DCDC_SW</text>
<text x="161.5" y="53.3">RF_SUB_1GHZ_N</text>
<text x="161.5" y="51.6">RF_SUB_1GHZ_P</text>
<text x="161.9" y="67.2">RX_TX</text>
<text x="126.7" y="134.2">VDDS</text>
<text x="29.2" y="141.6">FLASH_CS</text>
</g>
<g font-size="1.1" fill="#840084">
<text x="221.5" y="21.3" transform="rotate(-90 221.5 21.3)">DNP</text>
<text x="216.6" y="41">DNP</text>
<text x="221.5" y="41.4">DNP</text>
<text x="237.5" y="41.4">DNP</text>
<text x="234.2" y="82.1" transform="rotate(-90 234.2 82.1)">DNP</text>
<text x="227.7" y="86.7">DNP</text>
<text x="248.6" y="84.7">DNP</text>
<text x="260.9" y="84.7">DNP</text>
</g>
<g font-size="1.1" fill="#840000">
<text x="21.9" y="33.9">1</text>
<text x="24.1" y="31.5" transform="rotate(-90 24.1 31.5)">2</text>
<text x="26" y="33.9">3</text>
<text x="40.9" y="32.3">46</text>
<text x="40.9" y="33.9">47</text>
<text x="67.2" y="31.5">45</text>
<text x="67.2" y="33.1">48</text>
<text x="24.1" y="37.3" transform="rotate(-90 24.1 37.3)">4</text>
<text x="67.2" y="40.5">13</text>
<text x="67.2" y="38.9">44</text>
<text x="41.2" y="44.6">8</text>
<text x="41.2" y="46.3">9</text>
<text x="67.2" y="42.2">22</text>
<text x="67.2" y="47.1">34</text>
<text x="159.5" y="42.6">1</text>
<text x="159.5" y="44.2">2</text>
<text x="178.5" y="43.4">10</text>
<text x="178.8" y="45.9">9</text>
<text x="208.4" y="43.4">1</text>
<text x="208.4" y="45.9">2</text>
<text x="67.2" y="52.8">23</text>
<text x="159.5" y="51.6">3</text>
<text x="159.5" y="53.3">4</text>
<text x="178.8" y="53.3">6</text>
<text x="178.8" y="50.8">7</text>
<text x="178.8" y="48.3">8</text>
<text x="208.4" y="48.3">3</text>
<text x="208.4" y="50.8">4</text>
<text x="208.4" y="53.3">5</text>
<text x="54.5" y="58.6" transform="rotate(-90 54.5 58.6)">49</text>
<text x="57.3" y="58.4">Must connect!</text>
<text x="159.5" y="59.8">5</text>
<text x="159.5" y="61.5">6</text>
<text x="159.5" y="67.2">7</text>
<text x="187.5" y="76.7">3</text>
<text x="187.5" y="75">4</text>
<text x="199" y="75">1</text>
<text x="187.5" y="78.3">2</text>
<text x="195" y="81.3" transform="rotate(-90 195 81.3)">5</text>
<text x="37.2" y="91.1">36</text>
<text x="37.2" y="92.7">37</text>
<text x="37.2" y="94.3">38</text>
<text x="37.2" y="96">39</text>
<text x="37.2" y="97.6">40</text>
<text x="37.2" y="99.3">41</text>
<text x="37.2" y="100.9">42</text>
<text x="37.2" y="102.6">43</text>
<text x="135.9" y="106.8">MOSI</text>
<text x="150.1" y="106.3">5</text>
<text x="150.1" y="107.9">6</text>
<text x="169.8" y="106.3">8</text>
<text x="132.7" y="110.1">FLASH_CS</text>
<text x="136.4" y="108.5">SCK</text>
<text x="150.1" y="109.5">1</text>
<text x="150.1" y="111.2">3</text>
<text x="150.1" y="112.8">7</text>
<text x="169.8" y="110.4">2</text>
<text x="175.5" y="110.9">MISO</text>
<text x="150.1" y="116.9">4</text>
<text x="150.1" y="118.6">9</text>
<text x="38.4" y="136.7">10</text>
<text x="64.7" y="133.4">28</text>
<text x="64.7" y="135">29</text>
<text x="64.7" y="136.7">30</text>
<text x="38.4" y="138.3">11</text>
<text x="38.4" y="139.9">12</text>
<text x="38.4" y="141.6">14</text>
<text x="38.4" y="143.2">15</text>
<text x="64.7" y="141.6">18</text>
<text x="64.7" y="143.2">19</text>
<text x="64.7" y="138.3">31</text>
<text x="64.7" y="139.9">32</text>
<text x="139.1" y="143.3" transform="rotate(-90 139.1 143.3)">8</text>
<text x="38.4" y="144.9">16</text>
<text x="38.4" y="146.5">17</text>
<text x="64.7" y="144.9">20</text>
<text x="64.7" y="146.5">21</text>
<text x="82.3" y="147.1">USER_BOOT</text>
<text x="133.7" y="146.9">10</text>
<text x="143.1" y="149.4">2</text>
<text x="143.1" y="146.1">9</text>
<text x="38.4" y="153.9">24</text>
<text x="38.4" y="155.6">25</text>
<text x="38.4" y="150.6">26</text>
<text x="38.4" y="152.3">27</text>
<text x="119.9" y="151.6">MB1_CTRL</text>
<text x="134" y="151">1</text>
<text x="134" y="156">6</text>
<text x="143.1" y="154.3">7</text>
<text x="38.4" y="157.2">35</text>
<text x="119.5" y="160.7">MB1_CTRL</text>
<text x="134" y="160.1">5</text>
<text x="143.1" y="158.4">4</text>
<text x="139.1" y="163.8" transform="rotate(-90 139.1 163.8)">3</text>
</g>
<g font-size=".9" fill="#840000">
<text x="228.6" y="16.3">1</text>
<text x="233.2" y="21.2" transform="rotate(-90 233.2 21.2)">2</text>
<text x="234.9" y="21.2" transform="rotate(-90 234.9 21.2)">3</text>
<text x="242.6" y="57.4">1</text>
<text x="247.2" y="62.3" transform="rotate(-90 247.2 62.3)">2</text>
<text x="248.8" y="62.3" transform="rotate(-90 248.8 62.3)">3</text>
<text x="211.4" y="75">1</text>
<text x="216" y="80" transform="rotate(-90 216 80)">2</text>
<text x="217.6" y="80" transform="rotate(-90 217.6 80)">3</text>
</g>
<g font-size=".9" fill="#008484">
<text x="135.3" y="147.4">COM1</text>
<text x="139.6" y="145" transform="rotate(-90 139.6 145)">V+</text>
<text x="140.7" y="149.9">NO1</text>
<text x="140.7" y="146.6">NC1</text>
<text x="135.3" y="151.5">IN1</text>
<text x="140.7" y="154.8">NC2</text>
<text x="135.3" y="160.6">IN2</text>
<text x="135.3" y="156.4">COM2</text>
<text x="140.7" y="158.9">NO2</text>
<text x="139.6" y="162.6" transform="rotate(-90 139.6 162.6)">GND</text>
</g>
</svg>
